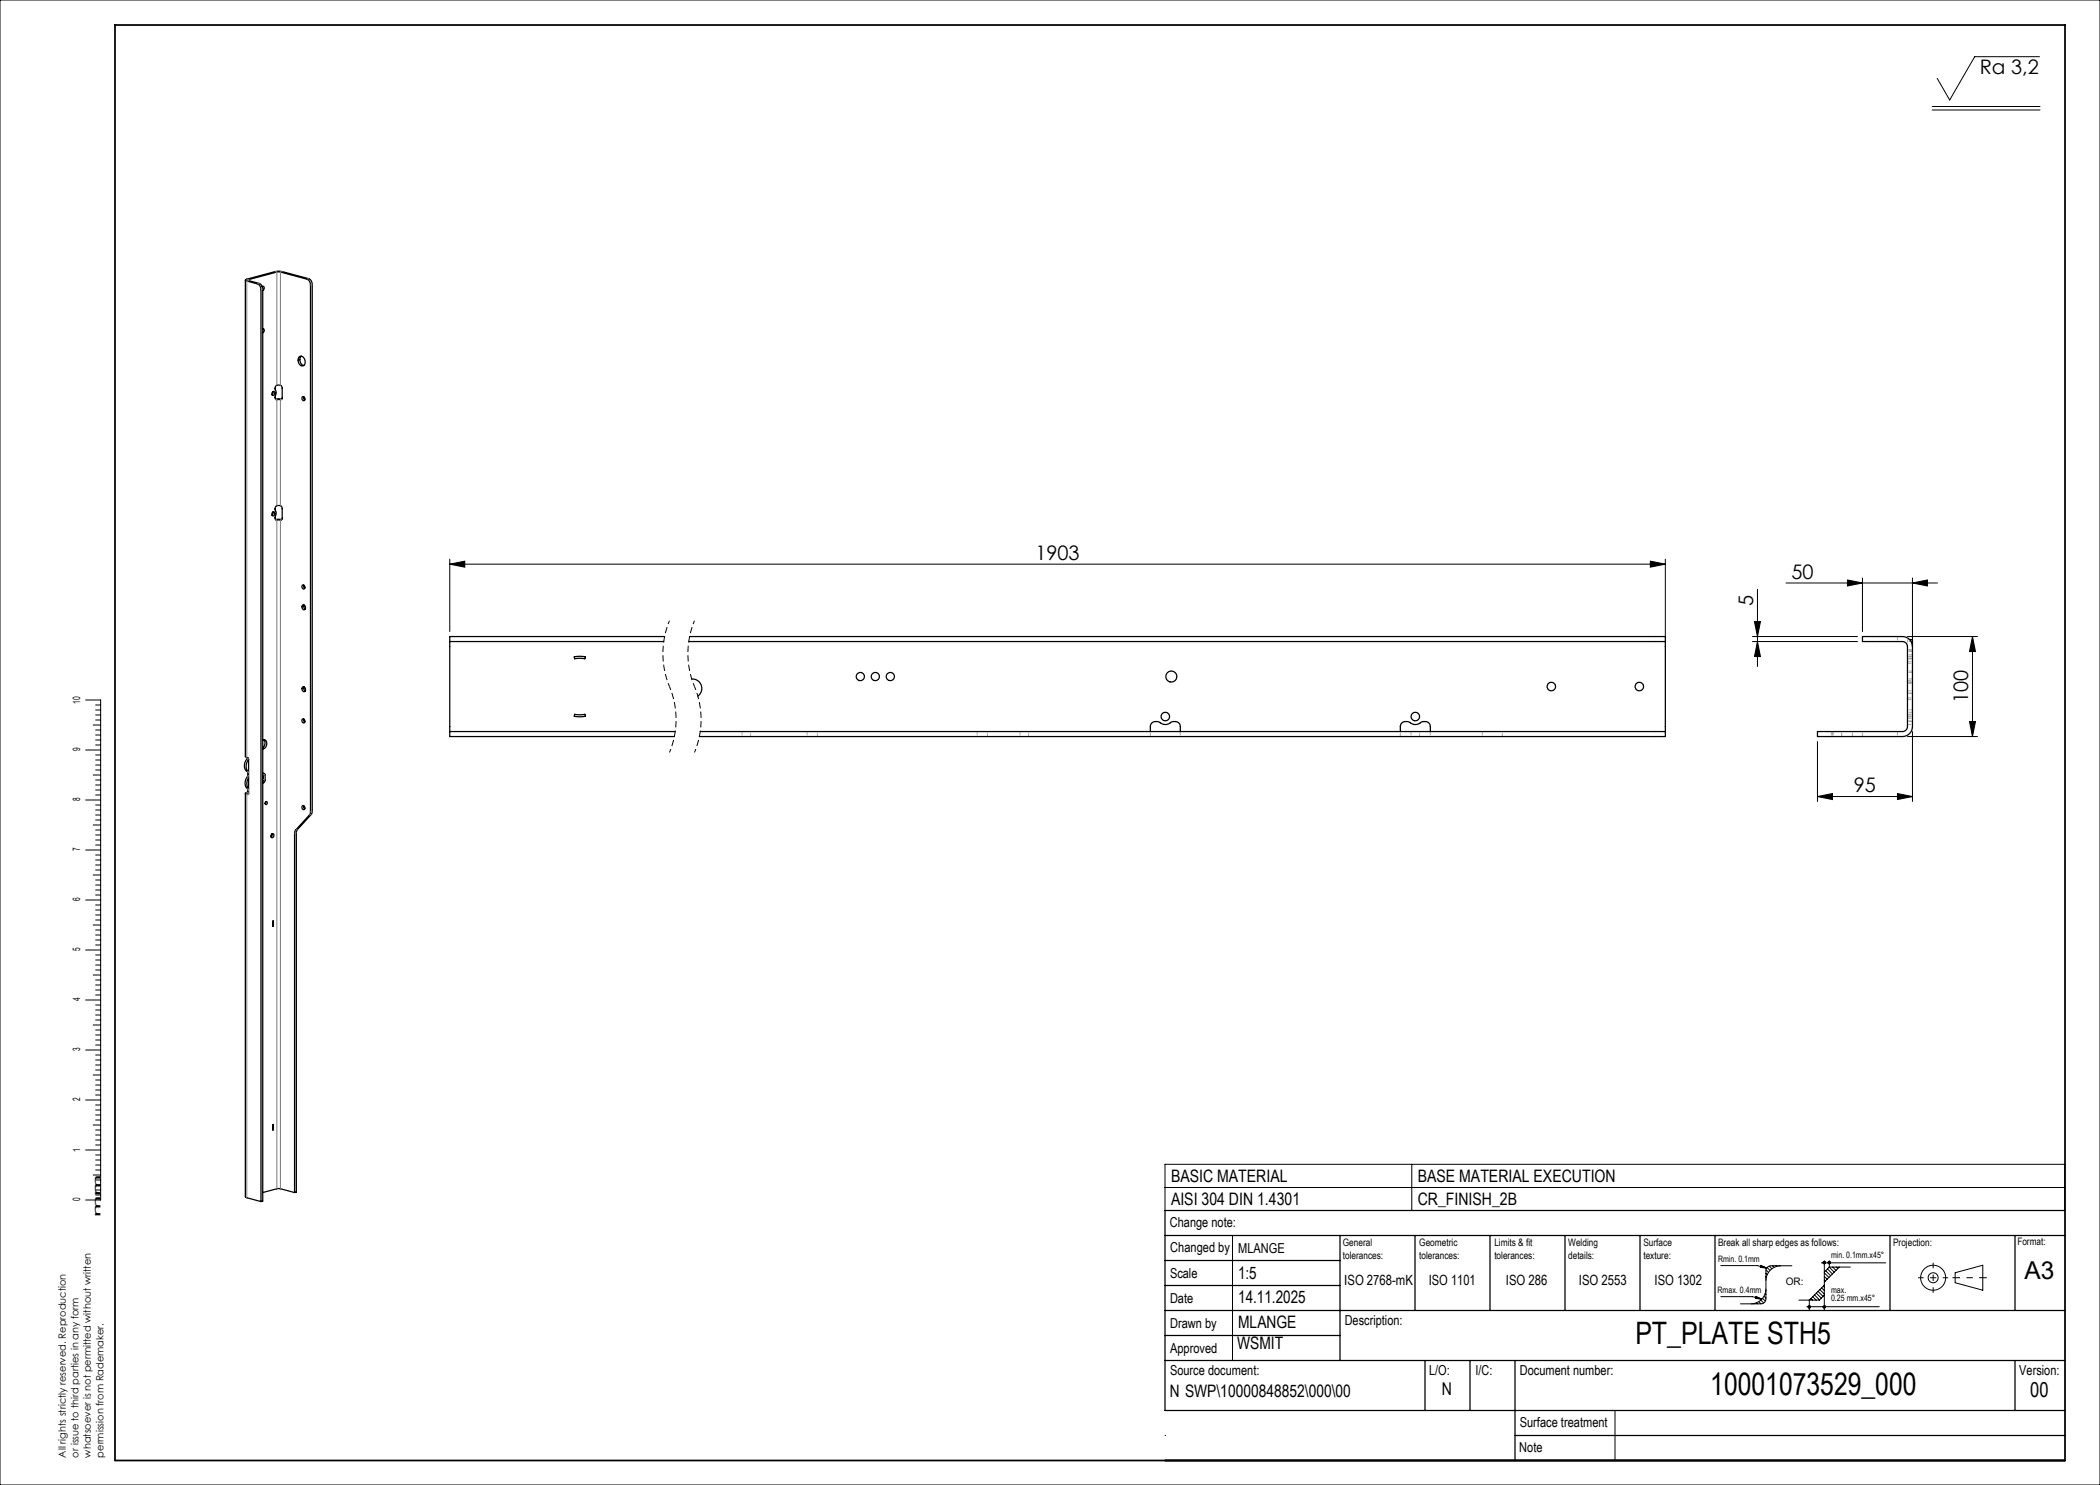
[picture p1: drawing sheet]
<svg xmlns="http://www.w3.org/2000/svg" width="420mm" height="297mm" viewBox="0 0 420 297" stroke-linecap="round" stroke-linejoin="round" font-family="sans-serif">
<g fill="none" stroke="#000" stroke-width=".2">
<path d="M0 0h420v297h-420zM407.9 11.3h-13l-5 8.7-2.5-4.3M386.4 21.3h21.6M386.4 22h21.6M90 112.8l3-.6v1.2zM90 111.8v14.5M90 112.8h243.1M330.1 112.2l3 .6-3 .6zM333.1 111.8v15.5M351.5 117.9v15.4M357.2 116.6h30.3M369.5 116l3 .6-3 .6z"/>
<path d="M372.5 115.6v10.7M382.5 116.6l3-.6v1.2zM382.5 115.6v12.7M17.1 140h3v100h-3M350.5 128.3h21M350.5 127.3h21M350.9 124.3h1.2l-.6 3zM351.5 128.3l.6 3h-1.2zM381.5 127.3h14M394.5 127.3l.6 3h-1.2zM394.5 127.3v20M17.1 160h3"/>
<path d="M17.1 150h3M18.6 155h1.5M18.6 145h1.5M19.1 154h1M19.1 153h1M19.1 152h1M19.1 151h1M19.1 156h1M19.1 157h1M19.1 158h1M19.1 159h1M19.1 144h1"/>
<path d="M19.1 143h1M19.1 142h1M19.1 141h1M19.1 146h1M19.1 147h1M19.1 148h1M19.1 149h1M363.5 159.3l3-.6v1.2zM363.5 148.3v12M363.5 159.3h19M379.5 158.7l3 .6-3 .6zM381.5 147.3h14"/>
<path d="M382.5 146.3v14M393.9 144.3h1.2l-.6 3zM17.1 170h3M18.6 175h1.5M18.6 165h1.5M19.1 174h1M19.1 173h1M19.1 172h1M19.1 171h1M19.1 176h1M19.1 177h1M19.1 178h1"/>
<path d="M19.1 179h1M19.1 164h1M19.1 163h1M19.1 162h1M19.1 161h1M19.1 166h1M19.1 167h1M19.1 168h1M19.1 169h1M17.1 190h3M17.1 180h3M18.6 195h1.5"/>
<path d="M18.6 185h1.5M19.1 194h1M19.1 193h1M19.1 192h1M19.1 191h1M19.1 196h1M19.1 197h1M19.1 198h1M19.1 199h1M19.1 184h1M19.1 183h1M19.1 182h1"/>
<path d="M19.1 181h1M19.1 186h1M19.1 187h1M19.1 188h1M19.1 189h1M17.1 210h3M17.1 200h3M18.6 215h1.5M18.6 205h1.5M19.1 214h1M19.1 213h1M19.1 212h1"/>
<path d="M19.1 211h1M19.1 216h1M19.1 217h1M19.1 218h1M19.1 219h1M19.1 204h1M19.1 203h1M19.1 202h1M19.1 201h1M19.1 206h1M19.1 207h1M19.1 208h1"/>
<path d="M19.1 209h1M17.1 230h3M17.1 220h3M18.6 235h1.5M18.6 225h1.5M19.1 234h1M19.1 233h1M19.1 232h1M19.1 231h1M19.1 236h1M19.1 237h1M19.1 238h1"/>
<path d="M19.1 239h1M19.1 224h1M19.1 223h1M19.1 222h1M19.1 221h1M19.1 226h1M19.1 227h1M19.1 228h1M19.1 229h1M233 232.9h180v9.2h-180zM233 237.5h180M282.4 232.9v9.2"/>
<path d="M246.5 247.1v25M344.2 253.1h7.3l1.8 .5M344.2 259.3h6.3l1.8 .5M351.2 259.3l1.1 .5-1.2-.1zM351.8 259.7l-.6-.1 .1-.2 1 .4M352.2 253.1l1.1 .5-1.2-.1zM352.5 259.7l.6 .5M352.7 253.5l-.5-.1v-.2l1.1 .4M352.8 259.2l.4 .4M353 258.7l.2 .2M353.2 258.2h.1M353.2 257.8a3 3 0 0 1-3 3"/>
<path d="M353.2 254.7l.2 .2M353.2 255.4l.1 .1M353.2 254l.5 .5M353.4 253.5l.6 .6M353.8 253.2l.6 .6M354.5 253.2l.3 .3M355.2 253.2l.1 .1M355.9 253.2h.1M356.2 253.2a3 3 0 0 0-3 3M358.4 253.2h-4.2a1 1 0 0 0-1 1v5.6a1 1 0 0 1-1 1M362.2 259.7l.3 .3M362.6 259.3l.6 .7"/>
<path d="M362.9 259l1 1M363.3 258.6l1 1M363.6 258.3l1 1M364 257.9l.9 .9M364.3 252.6h12.8M364.3 257.6l.6 .5M364.7 257.2l.2 .2M364.8 252.3l-.2 .2M364.9 252.2v9.8M364.9 259l-1 1h-4.1M364.9 257l-3 3v2M364.9 254.6l.9 .9"/>
<path d="M364.9 255.3l.5 .6M364.9 256l.2 .2M365 252.3l-.4 .3M365 252.4l-.3 .3M365.1 252.4l-.3 .4M365.1 252.6l-.2 .2M365.1 254.1l1 1M365.5 253.8l1 1M365.8 252.3l-.2 .2M365.8 253.4l1 1M365.9 253.4h4.2M365.9 253.4l-1 1"/>
<path d="M365.9 252.2v1.2M366 252.3l-.4 .3M366 252.3l-.3 .4M366.1 252.4l-.3 .4M366.1 252.6l-.2 .2M366.5 253.4l.7 .7M367.2 253.4l.3 .3M367.9 253.4l-3 3M391 254.5l5.6-1.5v5l-5.6-1.5zM348.1 260.8h4.1M350.7 260.7l.1 .1M351.3 260.6l.2 .2"/>
<path d="M351.8 260.3l.4 .5M352.2 260l.5 .6M361.4 261.3h14.4M361.7 261.2h.1M361.9 261.1l-.3 .3M362 261.2l-.3 .3M362.1 261.2l-.4 .4M362.1 261.4l-.3 .2M364.9 261.1l-.3 .3M365 261.2l-.3 .3M365.1 261.2l-.4 .4M365.1 261.3l-.3 .3"/>
<path d="M233 287.1h.1M323 282.1v10"/>
<circle cx="364.9" cy="252.5" r=".25"/>
<circle cx="365.9" cy="252.5" r=".25"/>
<circle cx="386.6" cy="255.5" r="2.5"/>
<circle cx="386.6" cy="255.5" r="1"/>
<circle cx="361.9" cy="261.4" r=".25"/>
<circle cx="364.9" cy="261.4" r=".25"/>
</g>
<path d="M383.6 255.5h6M386.6 258.5v-6" fill="none" stroke="#000" stroke-width=".2" stroke-dasharray="15.2 1.3 1.3 1.3" stroke-dashoffset="14.1" stroke-linecap="butt"/>
<path d="M390.5 255.5h6.9" fill="none" stroke="#000" stroke-width=".2" stroke-dasharray="15.2 1.3 1.3 1.3" stroke-dashoffset="13.7" stroke-linecap="butt"/>
<g fill="none" stroke="#000" stroke-width=".25">
<path d="M49.1 56v95.3l.5 .3 .1 .3M52.5 57.4l-.1-.1a.39 .39 0 0 1 .5 .3 .39 .39 0 0 1-.4 .5M52.5 65.7a.42 .42 0 0 1 .4 .5 .42 .42 0 0 1-.4 .4M54.5 78.4a.38 .38 0 0 1 .5 .3 .38 .38 0 0 1-.4 .4 .44 .44 0 0 1-.1-.7zM54.6 78.3v.4l-.2 .3M55.1 79.8h1.3M55.2 77.2a.76 .76 0 0 1 1.2 .4v2.1l-.2 .2h-.5a.51 .51 0 0 1-.6-.1 .51 .51 0 0 1 0-.7 1.58 1.58 0 0 0-.1-1.3zM59.8 71.4a.82 .82 0 0 1 .9 .1 .82 .82 0 0 1 .3 .8 .67 .67 0 0 1-.5 .9 .67 .67 0 0 1-.8-.6l-.1-.8zM60.3 71.2a1.18 1.18 0 0 0 .5 1.9M60.5 79.4a.37 .37 0 0 1 .5 .3 .37 .37 0 0 1-.4 .4l-.2-.4zM60.8 79.4l-.1 .3 .2 .3M54.5 102.5a.38 .38 0 0 1 .5 .3 .38 .38 0 0 1-.4 .4 .44 .44 0 0 1-.1-.7z"/>
<path d="M54.6 102.4v.4l-.2 .2M55.1 103.9h1.3M55.2 101.3a.76 .76 0 0 1 1.2 .4v2.1l-.2 .2h-.5a.51 .51 0 0 1-.6-.1 .51 .51 0 0 1 0-.7 1.58 1.58 0 0 0-.1-1.3zM60.5 117.1a.37 .37 0 0 1 .5 .2 .37 .37 0 0 1-.4 .5l-.2-.4zM60.8 117l-.1 .3 .2 .4M60.5 137.4a.45 .45 0 0 1 .6 .4 .45 .45 0 0 1-.4 .5 .64 .64 0 0 1-.2-.9zM60.5 121a.45 .45 0 0 1 .6 .4 .45 .45 0 0 1-.4 .5 .64 .64 0 0 1-.2-.9zM60.8 121a.65 .65 0 0 0 .2 .8M60.8 137.4a.65 .65 0 0 0 .2 .8M90 128.3v18M90 128.3h42.8M114.9 131.4l1.1-.1 1.1 .1-.1 .4h-2.1z"/>
<path d="M132.9 127.3h-42.9v1M137.8 128.3h195.3M137.9 127.3h195.2v1M138.4 135.8a1.89 1.89 0 0 1 1.9 1.3 1.89 1.89 0 0 1-.7 2.1M333.1 128.3v18M372.5 127.3h8a2 2 0 0 1 2 2v16a2 2 0 0 1-2 2h-17v-1h17a1 1 0 0 0 1-1v-16a1 1 0 0 0-1-1h-8zM381.9 127.9h.6v1.4M49.1 158.7v80.7l3.1 .9M49.6 151.6a1.86 1.86 0 0 0 0 2.9v.6a2.07 2.07 0 0 0 0 2.8l-.1 .5-.4 .3 .4 .2 .2-.2v-6.8M49.7 155.6a1.81 1.81 0 0 0 0 2.1M49.7 151.9a1.74 1.74 0 0 0 0 2.5M49.7 158.6l-.1 .1 .1 .1"/>
<path d="M52.5 154.7h.3l.2 .1v1.2l-.1 .4-.4 .2M52.5 148a.67 .67 0 0 1 .8 .3 .67 .67 0 0 1 0 .8 .89 .89 0 0 1-.8 .7M52.6 154.7l.1 1.2-.2 .4M52.7 147.9a1.17 1.17 0 0 1-.2 1.7M60.5 143.8a.37 .37 0 0 1 .5 .3 .37 .37 0 0 1-.4 .5l-.2-.4zM60.8 143.8l-.1 .3 .2 .4M90 146.3h45M90 146.3v1h44.9M114.9 142.9h2.1l.1 .4-1.1 .1-1.1-.1zM140 146.3h193.1M230.1 146.3v-.4a1.28 1.28 0 0 1 .6-1.5 1.28 1.28 0 0 1 1.6 .3 2.44 2.44 0 0 0 2.3-.4 1.2 1.2 0 0 1 1.2 .3 1.2 1.2 0 0 1 .3 1.3v.4M280.1 146.3v-.4a1.28 1.28 0 0 1 .6-1.5 1.28 1.28 0 0 1 1.6 .3 2.44 2.44 0 0 0 2.3-.4 1.2 1.2 0 0 1 1.2 .3 1.2 1.2 0 0 1 .3 1.3v.4"/>
<path d="M333.1 146.3v1h-193.2M53.1 160.4l-.1 .3M54.4 166.8a.35 .35 0 0 1 .4 .4 .35 .35 0 0 1-.6 .2v-.3zM54.4 166.8v.3l-.2 .3M60.5 161.2a.37 .37 0 0 1 .5 .3 .37 .37 0 0 1-.4 .4l-.2-.4zM60.8 161.2l-.1 .3 .2 .3M54.5 184.3l.2-.1v1l-.2 .1zM54.5 185.2h.2M52.5 238.5l3.2-.8 3.2 .8M54.5 225l.2-.1v1.1h-.2zM54.5 225.9l.2 .1M58.9 238.5l.4-.1v-71.9l.2-.6 2.8-3.1 .1-.5v-105.4a1.19 1.19 0 0 0-.7-1.2l-6-1.5-.7 .1-5.6 1.5-.3 .2 2.4 .8a1.19 1.19 0 0 1 .7 1.1v182.4"/>
<path d="M58.9 238.5v-71.9l.2-.6 2.8-3.1 .2-.5v-105.4a1.19 1.19 0 0 0-.7-1.2l-5.7-1.4-6.1 1.6 2.2 .7a1.19 1.19 0 0 1 .7 1.1v182.4l-.3 .1M233 257.1h35M233 252.1h35M233 247.1h180M268 247.1v25M283 247.1v15M298 247.1v15M313 247.1v15M328 247.1v15M343 247.1v15M378 247.1v15M403 247.1v15"/>
<path d="M413 242.1h-180v40h180M233 267.1h35M233 272.1h180M233 262.1h180M285 272.1v10M294 272.1v10M303 272.1v20M403 272.1v10M303 287.1h110"/>
<circle cx="172.1" cy="135.3" r=".82"/>
<circle cx="175.1" cy="135.3" r=".82"/>
<circle cx="178.1" cy="135.3" r=".82"/>
<circle cx="234.3" cy="135.3" r="1.1"/>
<circle cx="310.3" cy="137.3" r=".85"/>
<circle cx="327.9" cy="137.3" r=".85"/>
<circle cx="233.1" cy="143.3" r=".85"/>
<circle cx="283.1" cy="143.3" r=".85"/>
<circle cx="53.3" cy="160.6" r=".27"/>
</g>
<path d="M23 5h390v287.1h-390z" fill="none" stroke="#000" stroke-width=".35"/>
<g fill="none" stroke="#aaa" stroke-width=".2" stroke-dasharray="1.3 .6" stroke-dashoffset=".5" stroke-linecap="butt">
<path d="M379.5 127.3v1M381.5 129.9h1M381.5 136.7h1M381.5 138.7h1M381.5 131.4h1M381.5 131.8h1M381.5 138.2h1M381.5 136.4h1M381.5 136.1h1M381.5 139.6h1M381.5 132.3h1M381.5 139.9h1"/>
<path d="M381.5 132.7h1M382.5 136.5h-1M382.5 134.2h-1M382.5 134.5h-1M382.5 135.8h-1M382.5 130.1h-1M382.5 128.3h-1M382.5 130.3h-1M382.5 138.7h-1M382.5 131h-1M382.5 131.3h-1M382.5 131.7h-1"/>
<path d="M148.4 146.3v1M150.1 147.3v-1M161.4 146.3v1M163.5 147.3v-1M195.4 146.3v1M197.5 147.3v-1M204 146.3v1M205.7 147.3v-1M230.1 147.3v-1M236.1 146.3v1M280.1 147.3v-1M282.2 146.3v1"/>
<path d="M283.9 147.3v-1M286.1 146.3v1M296.5 146.3v1M300.5 147.3v-1M366.3 146.3v1M366.5 146.3v1M366.6 146.3v1M368.3 147.3v-1M370.5 147.3v-1M372.5 147.3v-1M379.5 146.3v1M381.5 143.3h1"/>
<path d="M381.5 142.9h1M381.5 144.9h1M381.5 144.2h1M381.5 143.7h1M381.5 143.4h1M381.5 143h1M382.5 144.3h-1M382.5 142.5h-1M382.5 142h-1"/>
</g>
<g fill="none" stroke="#808080" stroke-width=".2">
<path d="M49.4 55.8l.3 .1v.2l-.3 .1v95.3M51.8 56.7l-.3 .1M52.5 57.8l-.3 .1M55 54.3l.4 .1v22.7M56.4 54.3l-.3 .1v22.7M61.7 55.7l-.3 .1M62.4 56.9l-.3 .1M55.1 79.9h.3v21.2M56.3 79.9h-.2v21.2M55.1 104h.3v133.8M56.3 104h-.2v133.8M49.4 158.5l.3 .1"/>
<path d="M49.5 151.7l.2 .1M49.5 154.3l.2 .1M49.5 155.3l.2 .1M49.5 157.7l.2 .1M49.6 154.5l.1 .1M49.6 155.1h.1M49.6 157.9l.1 .1M49.6 158.1l.1 .1M49.7 158.9h-.2M49.7 158.8l-.3 .1v80.7M52.7 155.9l.3 .1M52.7 155h.3"/>
<path d="M59.3 166.6l-.4 .1M59.5 165.9l-.4 .1M62.2 162.9l-.3 .1M62.4 162.3l-.3 .1"/>
</g>
<path d="M381.5 127.9v1.4" fill="none" stroke="#aaa" stroke-width=".2" stroke-dasharray="1.3 .6" stroke-dashoffset=".7" stroke-linecap="butt"/>
<path d="M381.9 127.9h-.4" fill="none" stroke="#aaa" stroke-width=".2" stroke-dasharray="1.3 .6" stroke-linecap="butt"/>
<path d="M133.9 124.1a17.1 17.1 0 0 0 0 13.2M133.9 137.3a17.1 17.1 0 0 1 0 13.2M138.9 124.1a17.1 17.1 0 0 0 0 13.2M138.9 137.3a17.1 17.1 0 0 1 0 13.2" fill="none" stroke="#000" stroke-width=".2" stroke-dasharray="1.3 .6" stroke-dashoffset=".5" stroke-linecap="butt"/>
<g fill="#000">
<path d="M90 112.8l3-.6v1.2zM330.1 112.2l3 .6-3 .6z"/>
<path d="M369.5 116l3 .6-3 .6zM382.5 116.6l3-.6v1.2z"/>
<path d="M351.5 128.3l.6 3h-1.2zM350.9 124.3h1.2l-.6 3z"/>
<path d="M394.5 127.3l.6 3h-1.2zM393.9 144.3h1.2l-.6 3z"/>
<path d="M379.5 158.7l3 .6-3 .6zM363.5 159.3l3-.6v1.2z"/>
</g>
<g font-size="6.2">
<text x="327.1" y="268.8">PT_PLATE STH5</text>
<text x="342.1" y="279">10001073529_000</text>
</g>
<text font-size="4.9" x="404.9" y="255.8">A3</text>
<text font-size="4.1" x="406" y="279.3">00</text>
<g font-size="4">
<text x="395.9" y="14.9">Ra 3,2</text>
<text x="207.1" y="112">1903</text>
<text x="358.3" y="115.7">50</text>
<text x="350.6" y="121.2" transform="rotate(-90 350.6 121.2)">5</text>
<text x="393.6" y="140.6" transform="rotate(-90 393.6 140.6)">100</text>
<text x="370.8" y="158.4">95</text>
</g>
<text font-size="3.5" x="288.4" y="279.1">N</text>
<g font-size="3.4">
<text x="234.2" y="236.3">BASIC MATERIAL</text>
<text x="283.6" y="236.3">BASE MATERIAL EXECUTION</text>
<text x="234.2" y="241">AISI 304 DIN 1.4301</text>
<text x="283.6" y="241">CR_FINISH_2B</text>
<text x="247.6" y="255.8">1:5</text>
<text x="247.6" y="260.5">14.11.2025</text>
<text x="247.4" y="269.7">WSMIT</text>
<text x="247.6" y="265.5">MLANGE</text>
<text x="234" y="279.3">N SWP\10000848852\000\00</text>
</g>
<g font-size="2.8">
<text x="268.9" y="257">ISO 2768-mK</text>
<text x="285.8" y="257">ISO 1101</text>
<text x="301.2" y="257">ISO 286</text>
<text x="315.8" y="257">ISO 2553</text>
<text x="330.9" y="257">ISO 1302</text>
</g>
<g font-size="2.7">
<text x="234" y="245.4">Change note:</text>
<text x="234.1" y="250.4">Changed by</text>
<text x="247.6" y="250.7">MLANGE</text>
<text x="234" y="255.5">Scale</text>
<text x="234" y="260.5">Date</text>
<text x="234" y="265.5">Drawn by</text>
<text x="269" y="265">Description:</text>
<text x="234" y="270.6">Approved</text>
<text x="234" y="275.1">Source document:</text>
<text x="285.8" y="275.1">L/O:</text>
<text x="295.1" y="275.1">I/C:</text>
<text x="304" y="275.1">Document number:</text>
<text x="403.9" y="275.1">Version:</text>
<text x="303.9" y="285.5">Surface treatment</text>
<text x="303.9" y="290.5">Note</text>
</g>
<g font-size="2.1">
<text x="16" y="140.8" transform="rotate(-90 16 140.8)">10</text>
<text x="16" y="150.2" transform="rotate(-90 16 150.2)">9</text>
<text x="16" y="160.2" transform="rotate(-90 16 160.2)">8</text>
<text x="16" y="170.2" transform="rotate(-90 16 170.2)">7</text>
<text x="16" y="180.2" transform="rotate(-90 16 180.2)">6</text>
<text x="16" y="190.2" transform="rotate(-90 16 190.2)">5</text>
<text x="16" y="200.2" transform="rotate(-90 16 200.2)">4</text>
<text x="16" y="210.2" transform="rotate(-90 16 210.2)">3</text>
<text x="16" y="220.2" transform="rotate(-90 16 220.2)">2</text>
<text x="16" y="230.5" transform="rotate(-90 16 230.5)">1</text>
<text x="16" y="240.2" transform="rotate(-90 16 240.2)">0</text>
<text x="20.1" y="243.5" transform="rotate(-90 20.1 243.5)">mm</text>
<text x="268.6" y="249.2">General</text>
<text x="268.6" y="251.7">tolerances:</text>
<text x="283.9" y="249.2">Geometric</text>
<text x="283.9" y="251.7">tolerances:</text>
<text x="298.9" y="249.2">Limits &amp; fit</text>
<text x="298.9" y="251.7">tolerances:</text>
<text x="313.7" y="249.2">Welding</text>
<text x="313.7" y="251.7">details:</text>
<text x="328.7" y="249.2">Surface</text>
<text x="328.7" y="251.7">texture:</text>
<text x="343.6" y="249.2">Break all sharp edges as follows:</text>
<text x="378.6" y="249.2">Projection:</text>
<text x="403.5" y="249.1">Format:</text>
<text x="357.2" y="256.9">OR:</text>
</g>
<g font-size="2">
<text x="13.2" y="291.5" transform="rotate(-90 13.2 291.5)">All rights strictly reserved. Reproduction</text>
<text x="15.7" y="291.5" transform="rotate(-90 15.7 291.5)">or issue to third parties in any form</text>
<text x="18.2" y="291.5" transform="rotate(-90 18.2 291.5)">whatsoever is not permitted without written</text>
<text x="20.7" y="291.5" transform="rotate(-90 20.7 291.5)">permission from Rademaker.</text>
</g>
<g font-size="1.8">
<text x="366.2" y="251.7">min. 0.1mm.x45°</text>
<text x="343.6" y="252.4">Rmin. 0.1mm</text>
<text x="343.5" y="258.7">Rmax. 0.4mm</text>
<text x="366.2" y="258.5">max.</text>
<text x="366.2" y="260.3">0.25 mm.x45°</text>
</g>
</svg>
